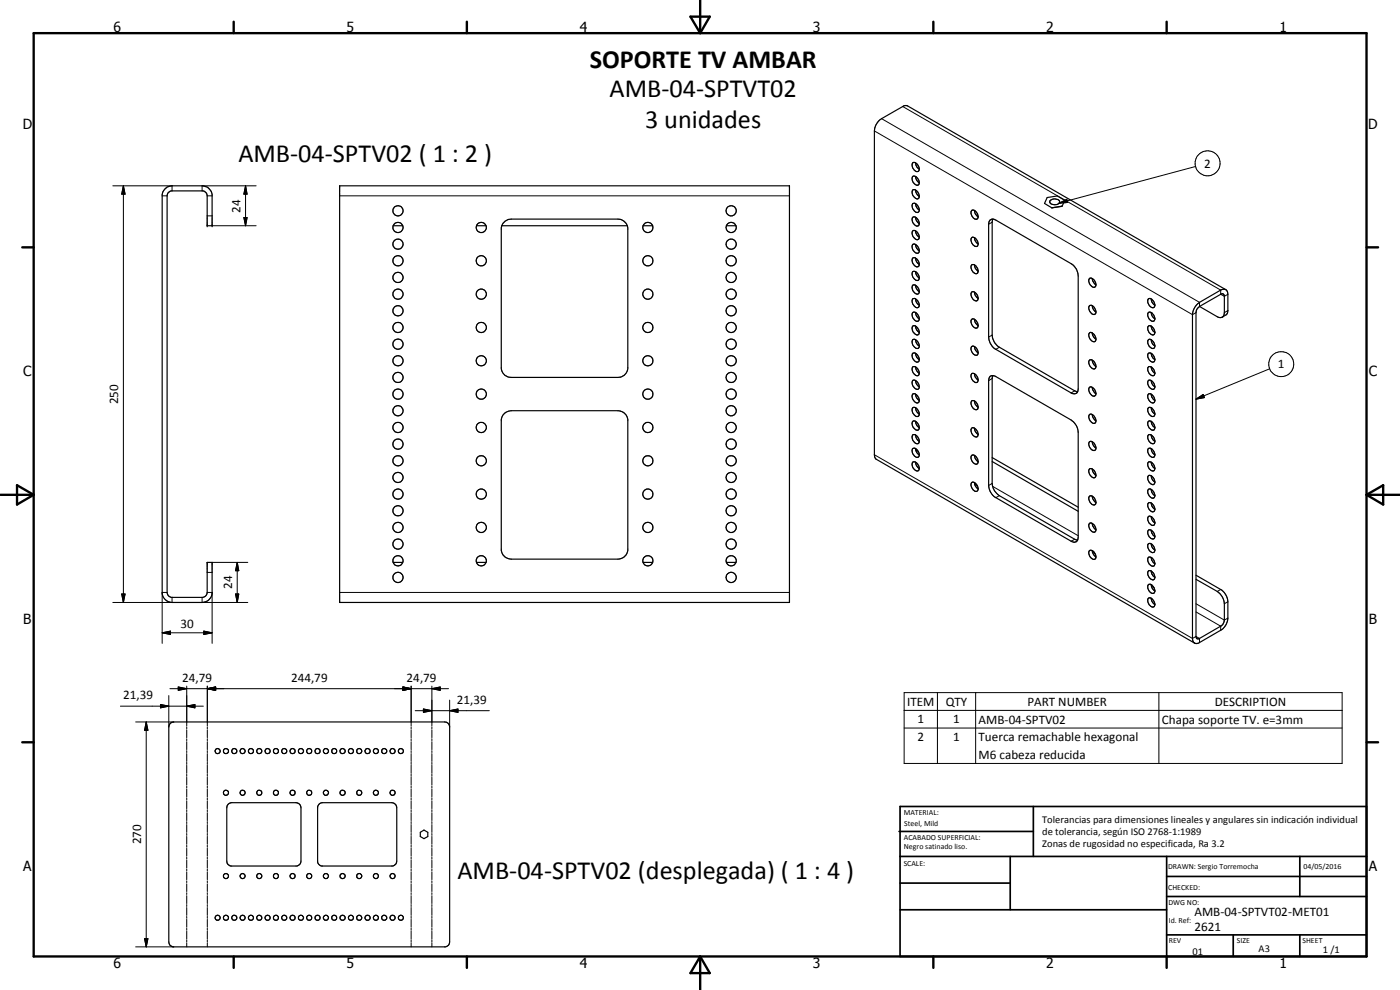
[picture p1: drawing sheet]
<svg xmlns="http://www.w3.org/2000/svg" width="420mm" height="297mm" viewBox="0 0 420 297" stroke-linecap="round" stroke-linejoin="round" font-family="sans-serif">
<g fill="none" stroke="#000" stroke-width=".35">
<path d="M49.6 56.6l.6-.5 1.4-.3h9.1a3 3 0 0 1 3 2.5v9.4h-1.5v-8.9l-.3-.9-.7-.5-9.8-.1-1 .6-.2 .9v119l.2 .8 1 .6h9.5l.6-.2 .4-.4 .3-.8v-9.1h1.5v9.4a3.1 3.1 0 0 1-3 2.7h-9.1a3.1 3.1 0 0 1-2.9-2.7v-119.8l.2-.7zM101.9 55.8h135v125h-135zM273.9 48.9a1.63 1.63 0 0 1 1.7 .7 1.63 1.63 0 0 1-.1 1.8 1.87 1.87 0 0 1-1.6-2.5zM273.9 53a1.62 1.62 0 0 1 1.7 .7 1.62 1.62 0 0 1-.1 1.8 1.81 1.81 0 0 1-1.6-2.5zM274 56.9a1.74 1.74 0 0 1 1.5 2.7 1.81 1.81 0 0 1-1.5-2.7zM274.8 48.9l.4 1.2 .7 .7M274.8 53a2.41 2.41 0 0 0 1.1 1.9M274.8 57a2.37 2.37 0 0 0 1.1 1.9M118 67.7h2.9M143 67.7h2.9M150.6 67.7h37.6M151 66.9l1.3-.9 1.1-.3h32.1a3 3 0 0 1 2.9 2.7v42.3a3 3 0 0 1-2.9 2.5h-32.1a3 3 0 0 1-3-2.5v-42.3z"/>
<path d="M193 67.7h2.9M218 67.7h2.9M273.9 61.1a1.58 1.58 0 0 1 2 1.6v.5a.87 .87 0 0 1-.9 .6 .87 .87 0 0 1-.8-.8 1.81 1.81 0 0 1-.3-1.9zM273.9 65.2a1.25 1.25 0 0 1 1.8 1.1 .99 .99 0 0 1-.3 1.5 1.9 1.9 0 0 1-1.5-2.6zM273.9 69.3a1.27 1.27 0 0 1 1.8 1.1 .87 .87 0 0 1 .2 1 .87 .87 0 0 1-.9 .5 1.99 1.99 0 0 1-1.1-2.6zM273.9 73.4a1.4 1.4 0 0 1 1.9 1.3l.1 .8a.87 .87 0 0 1-.9 .5 .87 .87 0 0 1-.8-.7l-.4-.8zM273.9 77.5a1.63 1.63 0 0 1 1.7 .7 1.63 1.63 0 0 1-.1 1.8 1.87 1.87 0 0 1-1.6-2.5zM274.8 61.1a2.38 2.38 0 0 0 1.1 1.9M274.8 65.2a2.37 2.37 0 0 0 1.1 1.9M274.8 69.3l.4 1.2 .7 .7M274.8 73.4a2.23 2.23 0 0 0 1.1 1.8M274.8 77.4l.4 1.3 .7 .6"/>
<path d="M291.6 63.2a1.51 1.51 0 0 1 1.9 1.6 .79 .79 0 0 1-.4 1 .79 .79 0 0 1-1.1-.5l-.3-.4a1.58 1.58 0 0 1-.1-1.7zM291.7 71.2a1.73 1.73 0 0 1 1.5 2.7 1.77 1.77 0 0 1-1.5-2.7zM291.7 79.4a1.79 1.79 0 0 1 1.9 2l-.2 .4a1.02 1.02 0 0 1-1 .2 1.02 1.02 0 0 1-.7-.8l-.3-.8zM292.5 63.2l.2 .9 .9 1M292.5 71.3a2.11 2.11 0 0 0 1.1 1.9M292.5 79.5a2.24 2.24 0 0 0 1.1 1.9M297.1 66l.7-.3 1.1 .3 22.6 13.1a4.4 4.4 0 0 1 2.1 3.7v33.9a1.29 1.29 0 0 1-.6 1.3 1.29 1.29 0 0 1-1.5-.1l-22.6-13.1a4.8 4.8 0 0 1-2.2-3.7v-33.8zM298 65.7l-.2 1v33.8a4.6 4.6 0 0 0 2.1 3.7l22.6 13.1 .9 .3M315.2 60.2a1.83 1.83 0 0 1 2.8 .4 1.72 1.72 0 0 1-3-.1zM318.8 61.8l.8-1.7-2.3-1.3-3 .5-.8 1.7 2.2 1.4M318.8 61.8l-3.1 .6M273.9 97.9a1.27 1.27 0 0 1 1.8 1 .87 .87 0 0 1 .2 1 .87 .87 0 0 1-.9 .6 2.01 2.01 0 0 1-1.1-2.6z"/>
<path d="M273.9 81.6a1.63 1.63 0 0 1 1.7 .7 1.63 1.63 0 0 1-.1 1.8 1.87 1.87 0 0 1-1.6-2.5zM273.9 89.7a1.58 1.58 0 0 1 2 1.6v.5a.87 .87 0 0 1-.9 .5 .87 .87 0 0 1-.8-.7 1.79 1.79 0 0 1-.3-1.9zM273.9 93.8a1.25 1.25 0 0 1 1.8 1.1 .99 .99 0 0 1-.3 1.5 1.9 1.9 0 0 1-1.5-2.6zM274 85.5a1.74 1.74 0 0 1 1.5 2.7 1.81 1.81 0 0 1-1.5-2.7zM274.8 81.5a2.41 2.41 0 0 0 1.1 1.9M274.8 85.6a2.37 2.37 0 0 0 1.1 1.9M274.8 89.7a2.23 2.23 0 0 0 1.1 1.9M274.8 93.8a2.37 2.37 0 0 0 1.1 1.9M274.8 97.8l.4 1.3 .7 .6M291.6 87.7a1.58 1.58 0 0 1 1.7 .7 1.58 1.58 0 0 1-.2 1.9 1.97 1.97 0 0 1-1.5-2.6zM292.5 95.8l-.6-.1a1.47 1.47 0 0 0 .1 2.3 .97 .97 0 0 0 1.4 .3l.2-.6M292.5 87.6a2.11 2.11 0 0 0 1.1 1.9"/>
<path d="M292.5 95.8a2.23 2.23 0 0 0 1.1 1.9M292.5 95.8a2.32 2.32 0 0 1 1.1 1.9M327.1 91.7a1.84 1.84 0 0 1 1.6 2.5 1.51 1.51 0 0 1-1.9-1.6zM327.1 99.8a1.74 1.74 0 0 1 1.5 2.7 1.77 1.77 0 0 1-1.5-2.7zM327.8 83.6l-.6-.2a1.51 1.51 0 0 0 .4 2.5l.6 .3 .4-.1 .3-.7M327.8 83.6a2.53 2.53 0 0 0 1.1 1.9M327.8 91.7a2.37 2.37 0 0 0 1.1 1.9M327.8 99.9a2.37 2.37 0 0 0 1.1 1.9M327.8 83.6l.7 .5 .4 1.3M344.6 89.7a1.57 1.57 0 0 1 2 1.6 .71 .71 0 0 1-.2 .9 .71 .71 0 0 1-.9 0l-.4-.3a1.82 1.82 0 0 1-.5-2.2zM345.5 97.8a2.39 2.39 0 0 0 1.1 1.9M345.5 93.8l.2 .9 .9 1"/>
<path d="M345.5 89.7a2.4 2.4 0 0 0 1.1 1.9M345.5 93.8l-.6-.2a1.65 1.65 0 0 0-.2 1.9 1.65 1.65 0 0 0 1.6 .9l.3-.8M345.5 97.8l-.4-.1a1.07 1.07 0 0 0-.3 1.9 1.02 1.02 0 0 0 .6 .8 1.02 1.02 0 0 0 1.1-.2l.1-.5M345.5 97.8a2.68 2.68 0 0 1 1.1 1.9M345.5 93.8l.8 .8 .3 1M360 91.9a2.3 2.3 0 0 0-1.1 1.9v97.2l.3 .6 .6 .1 7.2-4.3 .4-1.3v-5a4.9 4.9 0 0 0-2.1-3.6l-6.4-3.7M360 91.9l6.6-3.7 .4-.1 .4 .8v4.9l-.1 .9-.5 .5M360 91.9l5.6 3.3h1.2M367.9 86.9l-.7-.1-.9 .2-6.3 3.7a4.9 4.9 0 0 0-2.1 3.7v97.2l.1 .8 .5 .6M367.9 86.9l.4 .5 .2 .9v5.2l-.4 .9-1.3 .8M367.9 86.9l-95.5-55.1h-1.2l-6.6 3.8a4.5 4.5 0 0 0-2.2 3.7v97.1l.3 1.1 95.8 55.5M273.9 102a1.4 1.4 0 0 1 1.9 1.3l.1 .8a.87 .87 0 0 1-.9 .5 .87 .87 0 0 1-.8-.7l-.4-.8z"/>
<path d="M273.9 106a1.63 1.63 0 0 1 1.7 .8 1.63 1.63 0 0 1-.1 1.8 1.87 1.87 0 0 1-1.6-2.6zM273.9 110.2a1.63 1.63 0 0 1 1.7 .7 1.63 1.63 0 0 1-.1 1.8 1.87 1.87 0 0 1-1.6-2.5zM273.9 118.3a1.58 1.58 0 0 1 2 1.6v.5a.87 .87 0 0 1-.9 .5 .87 .87 0 0 1-.8-.7l-.4-.8zM274 114.1a1.74 1.74 0 0 1 1.5 2.7 1.81 1.81 0 0 1-1.5-2.7zM274.8 101.9l.2 1 .9 .9M274.8 106l.4 1.2 .7 .7M274.8 110.1l.4 1.2 .7 .7M274.8 114.2a2.37 2.37 0 0 0 1.1 1.9M274.8 118.3a2.23 2.23 0 0 0 1.1 1.8M291.6 104a1.68 1.68 0 0 1 1.9 2.1 .87 .87 0 0 1-.9 .5 .87 .87 0 0 1-.7-.7l-.5-1zM291.6 112.2l.1-.1a1.73 1.73 0 0 1 1.5 2.6 1.84 1.84 0 0 1-1.6-2.5zM292.5 104l.2 .9 .9 1"/>
<path d="M292.5 112.1l.2 1 .9 .9M297.1 112.9l.7-.2 .8 .1 23.1 13.4a4.4 4.4 0 0 1 1.9 3.5v31.5a1.28 1.28 0 0 1-.6 1.4 1.28 1.28 0 0 1-1.5-.2l-22.6-13.1a4.6 4.6 0 0 1-2.2-3.6v-31.5zM298 112.7l-.2 .9v31.4a4.8 4.8 0 0 0 2.1 3.7l22.6 13.1 .9 .3M326.9 108.1a1.51 1.51 0 0 1 2 1.6 .78 .78 0 0 1-.4 1 1.94 1.94 0 0 1-1.6-2.6zM326.9 116.2h.2a1.72 1.72 0 0 1 1.5 2.6 1.83 1.83 0 0 1-1.7-2.6zM327.8 108.1a2.41 2.41 0 0 0 1.1 1.9M327.8 116.2a2.41 2.41 0 0 0 1.1 1.9M344.5 110.3a1.29 1.29 0 0 1 1.4 0 1.29 1.29 0 0 1 .6 1.2 .76 .76 0 0 1 0 1 .76 .76 0 0 1-1 .1 2.33 2.33 0 0 1-1-2.3zM344.6 106a1.63 1.63 0 0 1 2 1.9l-.2 .6-.3 .1a1.85 1.85 0 0 1-1.5-2.6zM344.6 118.3a1.57 1.57 0 0 1 2 1.6 .71 .71 0 0 1-.2 .8 .71 .71 0 0 1-.9 .1l-.4-.4a1.82 1.82 0 0 1-.5-2.1zM345.5 114.2a2.59 2.59 0 0 0 1.1 1.9M345.5 110.1a2.43 2.43 0 0 0 1.1 1.9"/>
<path d="M345.5 118.3a2.4 2.4 0 0 0 1.1 1.8M345.5 101.9a2.4 2.4 0 0 0 1.1 1.9M345.5 106a2.39 2.39 0 0 0 1.1 1.9M345.5 101.9l-.4-.1a.94 .94 0 0 0-.7 .6 .94 .94 0 0 0 .2 1 1.23 1.23 0 0 0 1.8 1l.2-.6M345.5 114.2l-.4-.2a.89 .89 0 0 0-.8 .7 .89 .89 0 0 0 .3 .9 1.14 1.14 0 0 0 .7 1 1.14 1.14 0 0 0 1.2-.1l.1-.4M345.5 114.2l.8 .8 .3 1.1M345.5 101.9l.8 .8 .3 1.1M151 124.4l.9-.7 1.5-.5h32.1a3 3 0 0 1 2.9 2.7v39.2a3 3 0 0 1-2.9 2.7h-32.1a3 3 0 0 1-3-2.7v-39.2zM273.9 134.6a1.63 1.63 0 0 1 1.7 .7 1.63 1.63 0 0 1-.1 1.9 1.87 1.87 0 0 1-1.6-2.6zM273.9 130.6a1.63 1.63 0 0 1 1.7 .7 1.63 1.63 0 0 1-.1 1.8 1.82 1.82 0 0 1-1.6-2.5zM273.9 122.4a1.25 1.25 0 0 1 1.8 1 .99 .99 0 0 1-.3 1.6 1.9 1.9 0 0 1-1.5-2.6zM273.9 126.5a1.27 1.27 0 0 1 1.8 1 .87 .87 0 0 1 .2 1 .87 .87 0 0 1-.9 .5 2.01 2.01 0 0 1-1.1-2.5z"/>
<path d="M273.9 138.7a1.63 1.63 0 0 1 1.7 .7 1.63 1.63 0 0 1-.1 1.9 1.87 1.87 0 0 1-1.6-2.6zM274.8 122.3a2.23 2.23 0 0 0 1.1 1.9M274.8 126.4l.4 1.2 .7 .7M274.8 130.5a2.37 2.37 0 0 0 1.1 1.9M274.8 134.6l.4 1.2 .7 .7M274.8 138.7a2.53 2.53 0 0 0 1.1 1.9M291.6 120.4a1.66 1.66 0 0 1 1.8 2.2 1.15 1.15 0 0 1-1.2 .1 1.15 1.15 0 0 1-.6-1l-.2-.5zM291.7 136.6a1.79 1.79 0 0 1 1.9 1.9l-.2 .4a1.02 1.02 0 0 1-1 .3 1.02 1.02 0 0 1-.7-.9l-.3-.8zM292.5 128.5l-.6-.2a1.64 1.64 0 0 0 .8 2.8l.7-.2 .2-.6M292.5 120.3l.2 1 .9 .9M292.5 128.4a2.11 2.11 0 0 0 1.1 1.9M292.5 136.7a2.41 2.41 0 0 0 1.1 1.9"/>
<path d="M292.5 128.5l.9 1 .2 .8M297.8 138.5l25.8 14.9M297.8 137.3l25.8 14.9M326.9 132.6a1.68 1.68 0 0 1 2 2.1 .99 .99 0 0 1-1.1 .4 .99 .99 0 0 1-.7-.9l-.3-.8zM327.8 124.4l-.4-.2a.91 .91 0 0 0-.7 .7 .91 .91 0 0 0 .2 .9 1.41 1.41 0 0 0 1.8 1.1l.2-.6M327.8 124.4a2.23 2.23 0 0 0 1.1 1.9M327.8 132.5a2.37 2.37 0 0 0 1.1 2M327.8 124.4l.7 .6 .4 1.3M344.5 138.9a1.29 1.29 0 0 1 1.4-.1 1.29 1.29 0 0 1 .6 1.2 .76 .76 0 0 1 0 1 .76 .76 0 0 1-1 .2l-.9-1.1zM344.6 122.4a1.51 1.51 0 0 1 2 1.6l-.2 .8a1.51 1.51 0 0 1-1.9-1.6zM344.6 134.6a1.63 1.63 0 0 1 2 1.8l-.2 .7-.3 .1a1.85 1.85 0 0 1-1.5-2.6zM344.8 130.4a1.78 1.78 0 0 1 1.5 2.7 1.74 1.74 0 0 1-1.5-2.7z"/>
<path d="M345.5 130.5a2.59 2.59 0 0 0 1.1 1.9M345.5 126.4a2.39 2.39 0 0 0 1.1 1.9M345.5 134.6l.2 1 .9 .9M345.5 138.7a2.43 2.43 0 0 0 1.1 1.9M345.5 122.3l.2 1 .9 .9M345.5 126.4l-.4-.1a1.07 1.07 0 0 0-.3 1.8 1.02 1.02 0 0 0 .6 .9 1.02 1.02 0 0 0 1.1-.3l.1-.4M345.5 126.4a2.68 2.68 0 0 1 1.1 1.9M291.6 144.8a1.58 1.58 0 0 1 1.7 .8 1.58 1.58 0 0 1-.2 1.8 1.97 1.97 0 0 1-1.5-2.6zM292.5 144.8a2.11 2.11 0 0 0 1.1 1.9M326.9 148.9a1.58 1.58 0 0 1 1.7 .8 1.58 1.58 0 0 1-.1 1.8 1.91 1.91 0 0 1-1.6-2.6zM327.8 157.1l-.6-.2a1.58 1.58 0 0 0 .6 2.7 .67 .67 0 0 0 .8 0 .67 .67 0 0 0 .3-.7M327.8 140.7l-.6-.1a1.51 1.51 0 0 0 .4 2.4l.9 .3 .4-.7"/>
<path d="M327.8 157.1l.7 .5 .4 1.3M327.8 140.7a2.37 2.37 0 0 0 1.1 1.9M327.8 148.9a2.37 2.37 0 0 0 1.1 1.9M327.8 157.1a2.38 2.38 0 0 0 1.1 1.8M327.8 140.7l.7 .6 .4 1.3M344.6 146.9l.2-.1a1.76 1.76 0 0 1 1.5 2.6l-.2 .1a1.89 1.89 0 0 1-1.5-2.6zM344.6 151a1.63 1.63 0 0 1 2 1.8l-.3 .7a1.79 1.79 0 0 1-1.7-2.5zM344.8 159a1.78 1.78 0 0 1 1.5 2.7 1.74 1.74 0 0 1-1.5-2.7zM345.5 146.9a2.4 2.4 0 0 0 1.1 1.8M345.5 142.7a2.59 2.59 0 0 0 1.1 2M345.5 159.1a2.59 2.59 0 0 0 1.1 1.9M345.5 155a2.39 2.39 0 0 0 1.1 1.9"/>
<path d="M345.5 150.9l.2 1 .9 .9M345.5 142.7h-.7a1.76 1.76 0 0 0 .9 2.6h.6l.3-.6M345.5 155l-.4-.1a1.07 1.07 0 0 0-.3 1.8 1.02 1.02 0 0 0 .6 .9 1.02 1.02 0 0 0 1.1-.3l.1-.4M345.5 142.7l.8 .9 .3 1.1M345.5 155a2.49 2.49 0 0 1 1.1 1.9M118 168.7h2.9M143 168.7h2.9M193 168.7h2.9M218 168.7h2.9M326.9 165.3a1.09 1.09 0 0 1 1.6 .5l.4 1a.78 .78 0 0 1-.4 1.1 1.9 1.9 0 0 1-1.6-2.6zM327.8 165.2a2.41 2.41 0 0 0 1.1 1.9M344.5 167.4a1.29 1.29 0 0 1 1.4 0 1.29 1.29 0 0 1 .6 1.2 .76 .76 0 0 1 0 1 .76 .76 0 0 1-1 .2l-.9-1.1z"/>
<path d="M344.6 163.2a1.57 1.57 0 0 1 2 1.6 .7 .7 0 0 1-.1 .8 .7 .7 0 0 1-.8 .2 1.93 1.93 0 0 1-1.1-2.6zM344.6 175.5a1.41 1.41 0 0 1 1.9 1.3 .81 .81 0 0 1-.3 1.2 .81 .81 0 0 1-1.1-.4 1.81 1.81 0 0 1-.5-2.1zM344.6 179.5a1.63 1.63 0 0 1 2 1.9l-.3 .7a1.79 1.79 0 0 1-1.7-2.6zM345.5 163.2l.2 .9 .9 1M345.5 179.5l.2 1 .9 .9M345.5 175.4l.2 1 .9 .9M345.5 167.3a2.43 2.43 0 0 0 1.1 1.9M345.5 171.3a2.59 2.59 0 0 0 1.1 1.9M345.5 171.3l-.7-.1a1.76 1.76 0 0 0 .9 2.7h.6l.3-.7M345.5 171.3a2.48 2.48 0 0 1 1.1 1.9M358.9 172.6l7.7 4.4a4.7 4.7 0 0 1 1.9 3.6v4.9a4.4 4.4 0 0 1-2.2 3.6l-6.6 3.9h-1.2M51.1 217l1-.4h81.3l1.1 .4 .4 1.1v64.5l-.2 .9-.9 .6h-81.9l-.8-.4-.4-1.1v-64.5z"/>
<path d="M68.5 241.3l1-.5h19.3l.9 .3 .4 .4 .2 .9v16l-.4 1-.8 .4h-20.1a1.49 1.49 0 0 1-.9-1.4v-16zM95.7 241.3l1.1-.5h20.7l.9 .3 .4 .4 .3 .9v16l-.3 .8-1 .6h-21.3l-.5-.2-.7-.9v-16.6zM126.1 249.7l1.1-.7 1.2 .7v1.3l-1.2 .6-1.1-.6z"/>
<circle cx="119.4" cy="68.3" r="1.53"/>
<circle cx="119.4" cy="73.3" r="1.53"/>
<circle cx="119.4" cy="63.2" r="1.54"/>
<circle cx="119.4" cy="78.2" r="1.53"/>
<circle cx="144.4" cy="68.3" r="1.53"/>
<circle cx="144.4" cy="78.2" r="1.53"/>
<circle cx="194.4" cy="68.3" r="1.54"/>
<circle cx="194.4" cy="78.3" r="1.53"/>
<circle cx="219.4" cy="63.3" r="1.54"/>
<circle cx="219.4" cy="78.3" r="1.53"/>
<circle cx="219.4" cy="73.3" r="1.52"/>
<circle cx="219.4" cy="68.2" r="1.51"/>
<circle cx="119.4" cy="88.2" r="1.53"/>
<circle cx="119.4" cy="93.3" r="1.54"/>
<circle cx="119.4" cy="98.2" r="1.53"/>
<circle cx="119.4" cy="83.3" r="1.53"/>
<circle cx="144.4" cy="88.2" r="1.52"/>
<circle cx="144.4" cy="98.2" r="1.53"/>
<circle cx="194.4" cy="88.2" r="1.53"/>
<circle cx="194.4" cy="98.2" r="1.53"/>
<circle cx="219.4" cy="83.2" r="1.53"/>
<circle cx="219.4" cy="93.3" r="1.51"/>
<circle cx="219.4" cy="88.3" r="1.52"/>
<circle cx="219.4" cy="98.3" r="1.52"/>
<circle cx="119.4" cy="108.2" r="1.53"/>
<circle cx="119.4" cy="103.3" r="1.54"/>
<circle cx="119.4" cy="113.2" r="1.54"/>
<circle cx="119.4" cy="118.2" r="1.54"/>
<circle cx="144.4" cy="118.3" r="1.53"/>
<circle cx="144.4" cy="108.2" r="1.53"/>
<circle cx="194.4" cy="108.2" r="1.52"/>
<circle cx="194.4" cy="118.3" r="1.53"/>
<circle cx="219.4" cy="103.3" r="1.54"/>
<circle cx="219.4" cy="118.3" r="1.53"/>
<circle cx="219.4" cy="108.2" r="1.51"/>
<circle cx="219.5" cy="113.3" r="1.53"/>
<circle cx="119.4" cy="128.3" r="1.54"/>
<circle cx="119.4" cy="123.3" r="1.53"/>
<circle cx="119.4" cy="138.2" r="1.53"/>
<circle cx="119.4" cy="133.2" r="1.53"/>
<circle cx="144.4" cy="128.2" r="1.53"/>
<circle cx="144.4" cy="138.2" r="1.53"/>
<circle cx="194.4" cy="128.2" r="1.53"/>
<circle cx="194.4" cy="138.2" r="1.53"/>
<circle cx="219.4" cy="133.2" r="1.53"/>
<circle cx="219.4" cy="123.3" r="1.53"/>
<circle cx="219.4" cy="138.2" r="1.53"/>
<circle cx="219.4" cy="128.3" r="1.52"/>
<circle cx="119.4" cy="148.3" r="1.52"/>
<circle cx="119.4" cy="143.2" r="1.53"/>
<circle cx="119.4" cy="158.2" r="1.54"/>
<circle cx="119.4" cy="153.3" r="1.55"/>
<circle cx="144.4" cy="158.3" r="1.54"/>
<circle cx="144.4" cy="148.2" r="1.54"/>
<circle cx="194.4" cy="158.2" r="1.52"/>
<circle cx="194.4" cy="148.2" r="1.55"/>
<circle cx="219.4" cy="158.2" r="1.53"/>
<circle cx="219.4" cy="148.3" r="1.51"/>
<circle cx="219.5" cy="143.2" r="1.52"/>
<circle cx="219.5" cy="153.3" r="1.53"/>
<circle cx="119.4" cy="168.3" r="1.54"/>
<circle cx="119.4" cy="163.2" r="1.53"/>
<circle cx="119.4" cy="173.3" r="1.53"/>
<circle cx="144.4" cy="168.2" r="1.52"/>
<circle cx="194.4" cy="168.3" r="1.53"/>
<circle cx="219.4" cy="163.3" r="1.53"/>
<circle cx="219.4" cy="168.3" r="1.52"/>
<circle cx="219.4" cy="173.3" r="1.51"/>
<circle cx="65.3" cy="225.4" r=".76"/>
<circle cx="67.8" cy="225.4" r=".78"/>
<circle cx="67.8" cy="237.8" r=".77"/>
<circle cx="70.3" cy="225.4" r=".75"/>
<circle cx="72.8" cy="237.9" r=".78"/>
<circle cx="72.8" cy="225.4" r=".76"/>
<circle cx="75.3" cy="225.4" r=".76"/>
<circle cx="77.8" cy="225.3" r=".76"/>
<circle cx="77.8" cy="237.9" r=".77"/>
<circle cx="80.3" cy="225.4" r=".76"/>
<circle cx="82.8" cy="225.4" r=".76"/>
<circle cx="82.8" cy="237.9" r=".76"/>
<circle cx="85.3" cy="225.4" r=".76"/>
<circle cx="87.8" cy="237.9" r=".78"/>
<circle cx="87.8" cy="225.4" r=".78"/>
<circle cx="90.3" cy="225.3" r=".78"/>
<circle cx="92.8" cy="237.8" r=".77"/>
<circle cx="92.8" cy="225.4" r=".76"/>
<circle cx="95.3" cy="225.3" r=".77"/>
<circle cx="97.8" cy="225.4" r=".76"/>
<circle cx="97.8" cy="237.9" r=".75"/>
<circle cx="100.3" cy="225.4" r=".76"/>
<circle cx="102.8" cy="237.9" r=".78"/>
<circle cx="102.8" cy="225.3" r=".77"/>
<circle cx="105.3" cy="225.4" r=".76"/>
<circle cx="107.8" cy="237.9" r=".79"/>
<circle cx="107.8" cy="225.4" r=".77"/>
<circle cx="110.3" cy="225.4" r=".76"/>
<circle cx="112.8" cy="225.4" r=".76"/>
<circle cx="112.8" cy="237.9" r=".75"/>
<circle cx="115.3" cy="225.4" r=".76"/>
<circle cx="117.8" cy="237.9" r=".77"/>
<circle cx="117.8" cy="225.4" r=".76"/>
<circle cx="120.3" cy="225.4" r=".76"/>
<circle cx="65.3" cy="275.4" r=".76"/>
<circle cx="67.8" cy="275.4" r=".76"/>
<circle cx="67.8" cy="262.9" r=".76"/>
<circle cx="70.3" cy="275.4" r=".77"/>
<circle cx="72.8" cy="262.9" r=".75"/>
<circle cx="72.8" cy="275.4" r=".76"/>
<circle cx="75.3" cy="275.4" r=".77"/>
<circle cx="77.8" cy="262.8" r=".76"/>
<circle cx="77.8" cy="275.4" r=".76"/>
<circle cx="80.3" cy="275.4" r=".76"/>
<circle cx="82.8" cy="275.4" r=".76"/>
<circle cx="82.8" cy="262.9" r=".76"/>
<circle cx="85.3" cy="275.4" r=".76"/>
<circle cx="87.8" cy="262.9" r=".76"/>
<circle cx="87.8" cy="275.4" r=".76"/>
<circle cx="90.3" cy="275.4" r=".78"/>
<circle cx="92.8" cy="275.4" r=".76"/>
<circle cx="92.8" cy="262.8" r=".76"/>
<circle cx="95.3" cy="275.4" r=".76"/>
<circle cx="97.8" cy="275.4" r=".78"/>
<circle cx="97.8" cy="262.9" r=".78"/>
<circle cx="100.3" cy="275.4" r=".76"/>
<circle cx="102.8" cy="262.9" r=".77"/>
<circle cx="102.8" cy="275.4" r=".78"/>
<circle cx="105.3" cy="275.4" r=".76"/>
<circle cx="107.8" cy="262.9" r=".78"/>
<circle cx="107.8" cy="275.4" r=".77"/>
<circle cx="110.3" cy="275.4" r=".78"/>
<circle cx="112.8" cy="275.4" r=".76"/>
<circle cx="112.8" cy="262.9" r=".76"/>
<circle cx="115.3" cy="275.4" r=".75"/>
<circle cx="117.8" cy="262.9" r=".77"/>
<circle cx="117.8" cy="275.4" r=".77"/>
<circle cx="120.3" cy="275.4" r=".76"/>
</g>
<g fill="none" stroke="#000" stroke-width=".3">
<path d="M262.4 39.3l95.5 55.1 1-.6M264.6 35.6l95.4 55.1v1.2M270.9 32l95.4 55v1.3l1.1 .6 1.1-.6M33.9 55.8h17.7v1.5M37 55.8l.5 2.5h-1zM37 55.8v125M48.7 58.8h1.5M62.2 58.8h1.5M73.7 55.8l.5 2.5h-1zM73.7 55.8v11.9M76.9 55.8h-16.2v1.5M101.9 58.8h135"/>
<path d="M358.8 50l-40.9 11M62.2 64.8h1.5M63.7 67.7h13.2M73.2 65.3h1l-.5 2.4zM297.8 66.7l-1.1 .6M317.9 61l2.3-1.2 .2 .9zM368.5 93.2l-1.1 .6M297.8 100.5l-1.1 .6M297.8 113.6l-1.1 .6M299.9 104.2l-1 .6M322.5 117.3l-1 .6M358.9 119.8l2.2-1.4 .4 .9z"/>
<path d="M381 110.7l-22.1 9.1M262.4 136.4l95.5 55.2 1-.6 1.1 .6v1.2M274.9 135l.7 .5M292.5 145.3l.8 .4M297.8 145l-1.1 .7M297.9 145.9l25.7 14.8M299.9 148.7l-1 .6M36.5 178.2h1l-.5 2.6zM50.2 177.8h-1.5v15.2M51.6 179.2v1.6h-17.7M60.7 179.2v1.6h13.7M62.2 177.8h1.5v15.2"/>
<path d="M62.2 171.7h1.5M63.7 168.7h10.7M70.7 178.2h1l-.5 2.6zM71.2 168.7l.5 2.5h-1zM71.2 168.7v12.1M101.9 177.8h135M322.5 161.8l-1 .6M327.9 165.7l.7 .4M345.6 175.9l.7 .4M366.3 176.9l-1 .6M48.7 189.9l2.5-.5v1zM48.7 189.9h15"/>
<path d="M61.2 189.4l2.5 .5-2.5 .5zM358.9 181.1l8.5 5 1.1-.6M358.9 183.6l7.4 4.3v1.2M368.5 180.6l-1.1 .5M36.1 211.9h24.9M40.7 216.6h11.4M43.9 216.6l.5 2.5h-1zM43.9 216.6v67.5M48.2 211.4l2.5 .5-2.5 .5zM50.7 208.7v9.4M51 206.6h83.6M53.5 206.1l2.5 .5-2.5 .5z"/>
<path d="M56 211.9l2.5-.5v1zM56 205.9v11.9M56 218.1v.6M56 219v2.4M62.2 206.6l2.5-.5v1zM62.2 205.9v11.9M62.2 218.1v.6M62.2 219v2.4M120.9 206.1l2.5 .5-2.5 .5zM123.4 205.9v11.9M123.4 218.1v.6M123.4 219v2.4"/>
<path d="M124.6 213.2h22.2M127.1 212.7l2.5 .5-2.5 .5zM129.6 206.6l2.5-.5v1zM129.6 205.9v11.9M129.6 218.1v.6M129.6 219v2.4M134.9 213.2l2.5-.5v1zM134.9 210.1v8M271.3 207.8h131.5v21.3h-131.5zM271.3 213.1h131.5M271.3 218.4h131.5M281.3 207.8v21.3"/>
<path d="M292.8 207.8v21.3M347.8 207.8v21.3M56 221.7v.5M56 222.5v2.4M56 225.2v.6M56 226.1v2.4M56 228.7v.7M56 229.6v2.4M56 232.3v.6M56 233.2v2.3M56 235.8v.6M56 236.7v2.4"/>
<path d="M56 239.4v.6M62.2 221.7v.5M62.2 222.5v2.4M62.2 225.2v.6M62.2 226.1v2.4M62.2 228.7v.7M62.2 229.6v2.4M62.2 232.3v.6M62.2 233.2v2.3M62.2 235.8v.6M62.2 236.7v2.4M62.2 239.4v.6"/>
<path d="M123.4 221.7v.5M123.4 222.5v2.4M123.4 225.2v.6M123.4 226.1v2.4M123.4 228.7v.7M123.4 229.6v2.4M123.4 232.3v.6M123.4 233.2v2.3M123.4 235.8v.6M123.4 236.7v2.4M123.4 239.4v.6M129.6 221.7v.5"/>
<path d="M129.6 222.5v2.4M129.6 225.2v.6M129.6 226.1v2.4M129.6 228.7v.7M129.6 229.6v2.4M129.6 232.3v.6M129.6 233.2v2.3M129.6 235.8v.6M129.6 236.7v2.4M129.6 239.4v.6M56 240.3v2.4M56 243v.5"/>
<path d="M56 243.8v2.4M56 246.5v.6M56 247.4v2.4M56 250.1v.6M56 251v2.3M56 253.6v.6M56 254.5v2.4M56 257.2v.6M56 258.1v2.3M62.2 240.3v2.4M62.2 243v.5M62.2 243.8v2.4"/>
<path d="M62.2 246.5v.6M62.2 247.4v2.4M62.2 250.1v.6M62.2 251v2.3M62.2 253.6v.6M62.2 254.5v2.4M62.2 257.2v.6M62.2 258.1v2.3M123.4 240.3v2.4M123.4 243v.5M123.4 243.8v2.4M123.4 246.5v.6"/>
<path d="M123.4 247.4v2.4M123.4 250.1v.6M123.4 251v2.3M123.4 253.6v.6M123.4 254.5v2.4M123.4 257.2v.6M123.4 258.1v2.3M129.6 240.3v2.4M129.6 243v.5M129.6 243.8v2.4M129.6 246.5v.6M129.6 247.4v2.4"/>
<path d="M129.6 250.1v.6M129.6 251v2.3M129.6 253.6v.6M129.6 254.5v2.4M129.6 257.2v.6M129.6 258.1v2.3M56 260.7v.6M56 261.6v2.3M56 264.3v.5M56 265.2v2.3M56 267.8v.6M56 268.7v2.4"/>
<path d="M56 271.4v.6M56 272.3v2.4M56 275v.5M56 275.8v2.4M56 278.5v.6M56 279.4v2.4M62.2 260.7v.6M62.2 261.6v2.3M62.2 264.3v.5M62.2 265.2v2.3M62.2 267.8v.6M62.2 268.7v2.4"/>
<path d="M62.2 271.4v.6M62.2 272.3v2.4M62.2 275v.5M62.2 275.8v2.4M62.2 278.5v.6M62.2 279.4v2.4M123.4 260.7v.6M123.4 261.6v2.3M123.4 264.3v.5M123.4 265.2v2.3M123.4 267.8v.6M123.4 268.7v2.4"/>
<path d="M123.4 271.4v.6M123.4 272.3v2.4M123.4 275v.5M123.4 275.8v2.4M123.4 278.5v.6M123.4 279.4v2.4M129.6 260.7v.6M129.6 261.6v2.3M129.6 264.3v.5M129.6 265.2v2.3M129.6 267.8v.6M129.6 268.7v2.4"/>
<path d="M129.6 271.4v.6M129.6 272.3v2.4M129.6 275v.5M129.6 275.8v2.4M129.6 278.5v.6M129.6 279.4v2.4M40.7 284.1h11.4M43.4 281.6h1l-.5 2.5zM56 282v.7M56 282.9v1.2M62.2 282v.7M62.2 282.9v1.2"/>
<path d="M123.4 282v.7M123.4 282.9v1.2M129.6 282v.7M129.6 282.9v1.2"/>
<circle cx="362.4" cy="49" r="3.7"/>
<circle cx="384.5" cy="109.3" r="3.7"/>
</g>
<g fill="#000">
<circle cx="62.2" cy="67.7" r=".18"/>
<circle cx="63.7" cy="67.7" r=".18"/>
</g>
<g fill="none" stroke="#000" stroke-width=".71">
<path d="M10.1 9.9h400v277.1h-400zM70.1 6.5v3.4M140.1 6.5v3.4M207.2 5h5.8l-2.9 4.9zM210.1 0v9.9M280.1 6.5v3.4M350.1 6.5v3.4M6.7 74.2h3.4M410.1 74.2h3.5M.1 148.5h10M5.1 145.6l5 2.9-5 2.9zM410.1 148.5h10"/>
<path d="M410.1 148.5l5-2.9v5.8zM6.7 222.7h3.4M410.1 222.7h3.5M70.1 287v3.4M140.1 287v3.4M210.1 287v10M210.1 287l2.9 5h-5.8zM280.1 287v3.4M350.1 287v3.4"/>
</g>
<g fill="none" stroke="#000" stroke-width=".51">
<path d="M269.8 249.5h40.3M270.1 242h140v45h-140zM270.1 257h140M303.2 257v16M310.1 242v15M350.1 257v30M390.1 257v12M270.1 265h33.1M270.1 273h80M350.1 269h60M350.1 263h60M350.1 280.5h60"/>
<path d="M370.1 280.5v6.5M390.1 280.5v6.5"/>
</g>
<g fill="#000">
<path d="M37 55.8l.5 2.5h-1zM73.7 55.8l.5 2.5h-1zM317.9 61l2.3-1.2 .2 .9zM73.2 65.3h1l-.5 2.4zM358.9 119.8l2.2-1.4 .4 .9zM36.5 178.2h1l-.5 2.6zM70.7 178.2h1l-.5 2.6zM71.2 168.7l.5 2.5h-1zM48.7 189.9l2.5-.5v1zM61.2 189.4l2.5 .5-2.5 .5zM43.9 216.6l.5 2.5h-1zM48.2 211.4l2.5 .5-2.5 .5z"/>
<path d="M53.5 206.1l2.5 .5-2.5 .5zM56 211.9l2.5-.5v1zM62.2 206.6l2.5-.5v1zM120.9 206.1l2.5 .5-2.5 .5zM127.1 212.7l2.5 .5-2.5 .5zM129.6 206.6l2.5-.5v1zM134.9 213.2l2.5-.5v1zM43.4 281.6h1l-.5 2.5z"/>
</g>
<g font-size="7.9">
<text x="177" y="20.3">SOPORTE TV AMBAR</text>
<text x="183" y="29.3">AMB-04-SPTVT02</text>
<text x="193.6" y="38.3">3 unidades</text>
<text x="71.5" y="48.5">AMB-04-SPTV02 ( 1 : 2 )</text>
<text x="137.3" y="263.6">AMB-04-SPTV02 (desplegada) ( 1 : 4 )</text>
</g>
<g font-size="4.2">
<text x="34" y="9.6">6</text>
<text x="104" y="9.6">5</text>
<text x="174" y="9.6">4</text>
<text x="244" y="9.6">3</text>
<text x="314" y="9.6">2</text>
<text x="384" y="9.6">1</text>
<text x="6.8" y="38.7">D</text>
<text x="410.6" y="38.7">D</text>
<text x="7" y="112.9">C</text>
<text x="410.8" y="112.9">C</text>
<text x="7" y="187.1">B</text>
<text x="410.8" y="187.1">B</text>
<text x="7" y="261.4">A</text>
<text x="410.8" y="261.4">A</text>
<text x="34" y="290.4">6</text>
<text x="104" y="290.4">5</text>
<text x="174" y="290.4">4</text>
<text x="244" y="290.4">3</text>
<text x="314" y="290.4">2</text>
<text x="384" y="290.4">1</text>
</g>
<g font-size="3.9">
<text x="361.4" y="50.3">2</text>
<text x="72.2" y="63.8" transform="rotate(-90 72.2 63.8)">24</text>
<text x="383.5" y="110.5">1</text>
<text x="35.5" y="121.3" transform="rotate(-90 35.5 121.3)">250</text>
<text x="69.7" y="176.8" transform="rotate(-90 69.7 176.8)">24</text>
<text x="54.2" y="188.3">30</text>
<text x="36.9" y="209.8">21,39</text>
<text x="54.7" y="204.5">24,79</text>
<text x="87.4" y="204.5">244,79</text>
<text x="122" y="204.5">24,79</text>
<text x="137.1" y="211.2">21,39</text>
<text x="272.2" y="211.8">ITEM</text>
<text x="283.8" y="211.8">QTY</text>
<text x="308.3" y="211.8">PART NUMBER</text>
<text x="364.6" y="211.8">DESCRIPTION</text>
<text x="275.3" y="217">1</text>
<text x="286.1" y="217">1</text>
<text x="293.7" y="217.1">AMB-04-SPTV02</text>
<text x="348.7" y="217.2">Chapa soporte TV. e=3mm</text>
<text x="275.3" y="222.4">2</text>
<text x="286.1" y="222.4">1</text>
<text x="293.7" y="222.5">Tuerca remachable hexagonal</text>
<text x="293.7" y="227.8">M6 cabeza reducida</text>
<text x="42.4" y="253.4" transform="rotate(-90 42.4 253.4)">270</text>
<text x="358.5" y="275">AMB-04-SPTVT02-MET01</text>
<text x="358.5" y="279.4">2621</text>
</g>
<g font-size="3.1">
<text x="312.7" y="246.8">Tolerancias para dimensiones lineales y angulares sin indicación individual</text>
<text x="312.7" y="250.4">de tolerancia, según ISO 2768-1:1989</text>
<text x="312.7" y="254">Zonas de rugosidad no especificada, Ra 3.2</text>
<text x="357.9" y="286.4">01</text>
<text x="377.7" y="285.6">A3</text>
<text x="397" y="285.9">1 /1</text>
</g>
<g font-size="2.4">
<text x="271.2" y="244.4">MATERIAL:</text>
<text x="271.3" y="252">ACABADO SUPERFICIAL:</text>
<text x="271.4" y="247.9">Steel, Mild</text>
<text x="271.3" y="254.6">Negro satinado liso.</text>
<text x="271.2" y="259.7">SCALE:</text>
<text x="350.6" y="260.8">DRAWN: Sergio Torremocha</text>
<text x="391.2" y="260.6">04/05/2016</text>
<text x="350.6" y="267">CHECKED:</text>
<text x="350.6" y="271.4">DWG NO:</text>
<text x="350.8" y="276.9">Id. Ref:</text>
<text x="350.8" y="282.8">REV</text>
<text x="371.2" y="282.9">SIZE</text>
<text x="390.9" y="282.9">SHEET</text>
</g>
</svg>
